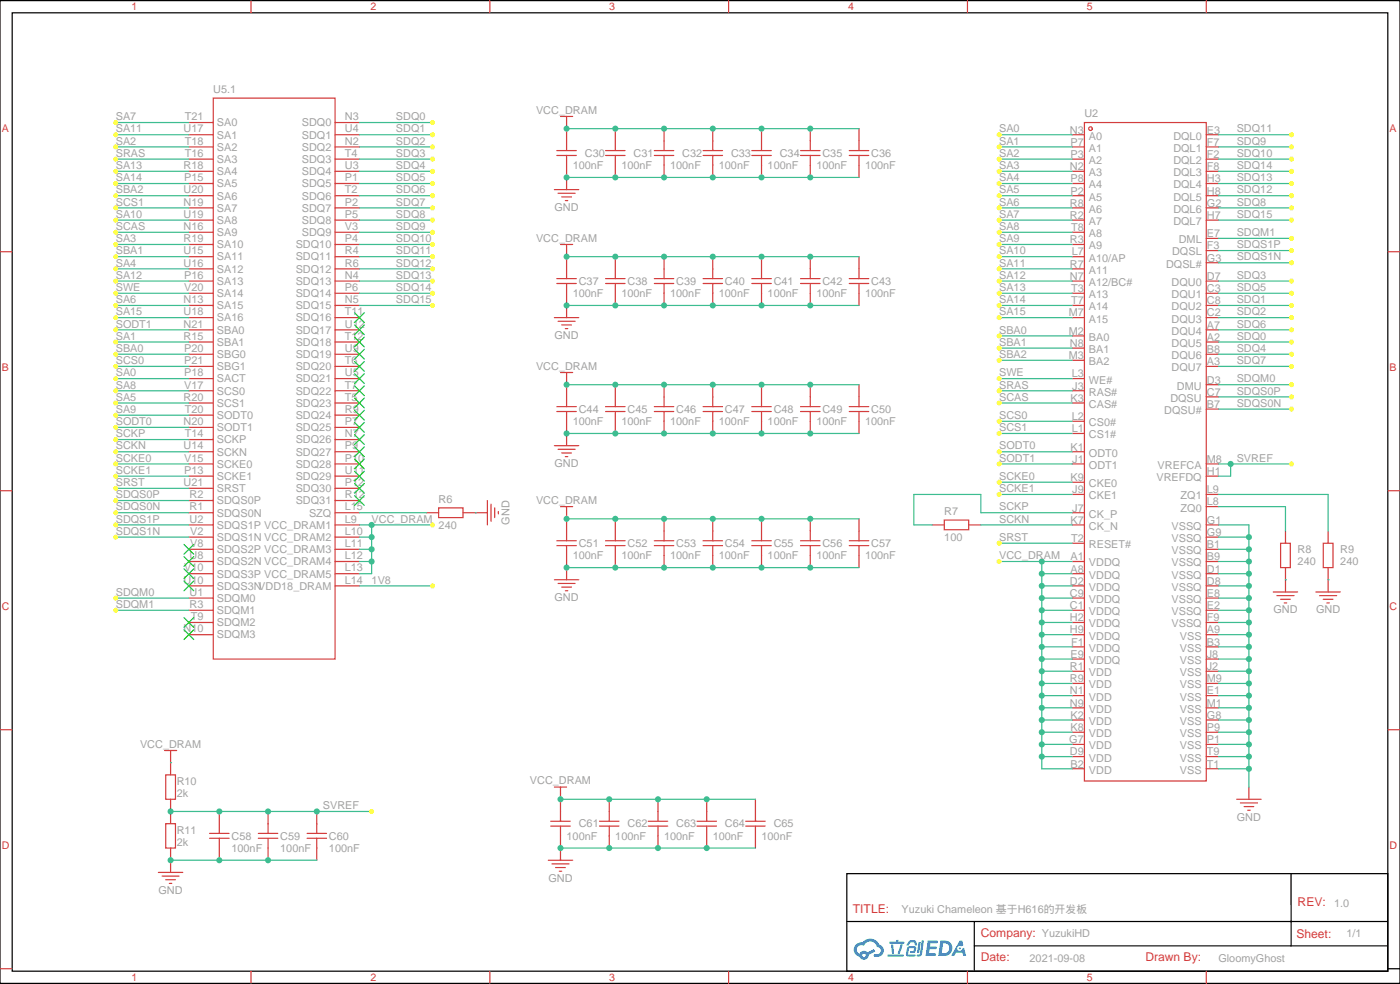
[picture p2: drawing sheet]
<svg xmlns="http://www.w3.org/2000/svg" width="405mm" height="285mm" viewBox="0 0 405 285" stroke-linecap="round" stroke-linejoin="round" font-family="sans-serif">
<path d="M0 .2h405.3v284.3h-405.3zM3.5 3.7h398.3v277.3h-398.3zM245.2 252.8h156.6v28.2h-156.6zM373.8 252.8v20.9M245.2 266.6h156.5M282.1 273.7h119.6M282.1 266.6v14.1M401.8 280.3h3.5" fill="none" stroke="#000" stroke-width=".35"/>
<g fill="none" stroke="#d43d3d" stroke-width=".35">
<path d="M72.7 .2v3.5M141.8 .2v3.5M211 .2v3.5M280.1 .2v3.5M349.2 .2v3.5M0 72.8h3.5M401.8 72.8h3.5M0 142h3.5M401.8 142h3.5M0 211.1h3.5M401.8 211.1h3.5M0 280.3h3.5"/>
<path d="M72.7 281v3.5M141.8 281v3.5M211 281v3.5M280.1 281v3.5M349.2 281v3.5"/>
</g>
<g fill="#178fff">
<path d="M268.6 272.1h2.5l.4 .2-.1 .5-2 .1-.1 .9h1.6l.4 .4-.5 .4h-1.7l-.1 1.2 1.8 .1 .2 .3-.2 .3-2.8 .1z"/>
<path d="M277.9 272.2h.7l.3 1.3-.6 .3a.74 .74 0 0 0-1.1 .3 .74 .74 0 0 0 .5 1 .74 .74 0 0 0 .9-.6l.5-.3 .6 2.3h-.8l-.3-.9h-1.8l-.5 .9h-.9z"/>
<path d="M266 272.5h.6l-.4 3a.31 .31 0 0 1-.4 .2 .31 .31 0 0 1-.3-.3z"/>
<path d="M266.9 272.1h.6l-.5 3.9a.89 .89 0 0 1-.7 .7 .89 .89 0 0 1-.9-.3l1-.4z"/>
<path d="M263.2 272.2l.6-.2 1.2 .1 .6 1.3-.7 .2-.3-1-1.1 .2a.95 .95 0 0 1-.9 .8l-.1-.2z"/>
<path d="M262.9 273.9l1.8-.2a1.04 1.04 0 0 1 .6 1.1 1.04 1.04 0 0 1-.9 .9h-.6a.29 .29 0 0 1-.3-.3 .29 .29 0 0 1 .3-.3h.7l.2-.8-1.5 .1-.3 1.7 1.9 .1a.29 .29 0 0 1 .3 .3 .29 .29 0 0 1-.3 .3l-2-.1-.4-.2 .2-2.1z"/>
<path d="M257 276.2h4.4a.3 .3 0 0 1 .3 .3 .3 .3 0 0 1-.3 .3h-4.3z"/>
<path d="M260.7 273.2h.7l-.5 1.7a1.02 1.02 0 0 1-.7 1.1l-.3-.2z"/>
<path d="M258 273.3h.6l.2 2.4-.2 .3-.3-.2z"/>
<path d="M257.5 272.5h1.9l.2-.6h.5v.6h1.5a.29 .29 0 0 1 .3 .3 .29 .29 0 0 1-.3 .2h-4z"/>
<path d="M272.3 272.1l-.7 4.5h1.5a2.27 2.27 0 0 0 2.6-2.3 2.27 2.27 0 0 0-2.7-2.2zM273.1 272.9a1.5 1.5 0 0 1 1.8 1.5 1.5 1.5 0 0 1-2 1.4h-.3z"/>
<path d="M247.8 273.3a2.09 2.09 0 0 0 1 3.5 1.37 1.37 0 0 0 1.6 .9 1.37 1.37 0 0 0 1.1-1.4l1.9-1-.4-.7-1.8 .9a1.4 1.4 0 0 0-2.3 .5 1.32 1.32 0 0 1-.7-1.9 1.32 1.32 0 0 1 1.9-.5 2.02 2.02 0 0 1 2.1-1.2 2.02 2.02 0 0 1 1.8 1.6 1.09 1.09 0 0 1 1 1.4 1.09 1.09 0 0 1-1.5 .7 .41 .41 0 0 0-.5 .3 .41 .41 0 0 0 .3 .5 1.89 1.89 0 0 0 2.5-1.2 1.89 1.89 0 0 0-1.2-2.4 2.98 2.98 0 0 0-5-.7l-1 .2zM249.6 276.4a.55 .55 0 0 1 1.1 0 .55 .55 0 0 1-1.1 0z"/>
<circle cx="277.9" cy="274.4" r=".28"/>
</g>
<g fill="none" stroke="#d43d3d" stroke-width=".35">
<path d="M54.7 39h7M54.7 35.5h7M61.7 28.4h35.3v162.3h-35.3zM97 39h7.1M97 35.5h7.1M162.3 33.7h3.5M164 33.7v9.9M178.2 37.2v6.4M192.3 37.2v6.4M206.4 37.2v6.4M220.5 37.2v6.4M234.6 37.2v6.4"/>
<path d="M248.7 37.2v6.4M310.4 39h3.6M314 35.5h35.2v190.5h-35.2zM349.2 39h3.6M54.7 56.6h7M54.7 53.1h7M54.7 49.6h7M54.7 46h7M54.7 42.5h7M97 56.6h7.1M97 53.1h7.1M97 49.6h7.1"/>
<path d="M97 46h7.1M97 42.5h7.1M160.5 54.9h7.1M161.2 45h5.7M161.2 43.6h5.7M161.6 55.9h4.9M162.6 57h2.9M163.7 58h.7M164 45v9.9M175.3 45h5.7M175.3 43.6h5.7M178.2 45v6.3"/>
<path d="M189.4 45h5.7M189.4 43.6h5.7M192.3 45v6.3M203.6 45h5.6M203.6 43.6h5.6M206.4 45v6.3M217.7 45h5.6M217.7 43.6h5.6M220.5 45v6.3M231.8 45h5.6M231.8 43.6h5.6M234.6 45v6.3"/>
<path d="M245.9 45h5.6M245.9 43.6h5.6M248.7 45v6.3M310.4 56.6h3.6M310.4 53.1h3.6M310.4 49.6h3.6M310.4 46h3.6M310.4 42.5h3.6M349.2 56.6h3.6M349.2 53.1h3.6M349.2 49.6h3.6M349.2 46h3.6"/>
<path d="M349.2 42.5h3.6M54.7 77.8h7M54.7 74.3h7M54.7 70.7h7M54.7 67.2h7M54.7 63.7h7M54.7 60.1h7M97 77.8h7.1M97 74.3h7.1M97 70.7h7.1M97 67.2h7.1M97 63.7h7.1"/>
<path d="M97 60.1h7.1M162.3 70.7h3.5M164 70.7v9.9M178.2 74.3v6.3M192.3 74.3v6.3M206.4 74.3v6.3M220.5 74.3v6.3M234.6 74.3v6.3M248.7 74.3v6.3M310.4 77.8h3.6M310.4 74.3h3.6M310.4 70.7h3.6"/>
<path d="M310.4 67.2h3.6M310.4 63.7h3.6M310.4 60.1h3.6M349.2 63.7h3.6M349.2 60.1h3.6M349.2 76h3.6M349.2 72.5h3.6M349.2 69h3.6M54.7 99h7M54.7 95.4h7M54.7 91.9h7M54.7 88.4h7"/>
<path d="M54.7 84.8h7M54.7 81.3h7M97 99h7.1M97 95.4h7.1M97 91.9h7.1M97 88.4h7.1M97 84.8h7.1M97 81.3h7.1M160.5 91.9h7.1M161.2 82h5.7M161.2 80.6h5.7M161.6 93h4.9"/>
<path d="M162.6 94h2.9M163.7 95.1h.7M164 82v9.9M175.3 82h5.7M175.3 80.6h5.7M178.2 82v6.4M189.4 82h5.7M189.4 80.6h5.7M192.3 82v6.4M203.6 82h5.6M203.6 80.6h5.6M206.4 82v6.4"/>
<path d="M217.7 82h5.6M217.7 80.6h5.6M220.5 82v6.4M231.8 82h5.6M231.8 80.6h5.6M234.6 82v6.4M245.9 82h5.6M245.9 80.6h5.6M248.7 82v6.4M310.4 91.9h3.6M310.4 88.4h3.6M310.4 84.8h3.6"/>
<path d="M310.4 81.3h3.6M310.4 97.2h3.6M349.2 99h3.6M349.2 95.4h3.6M349.2 91.9h3.6M349.2 88.4h3.6M349.2 84.8h3.6M349.2 81.3h3.6M54.7 116.6h7M54.7 113.1h7M54.7 109.5h7M54.7 106h7"/>
<path d="M54.7 102.5h7M97 116.6h7.1M97 113.1h7.1M97 109.5h7.1M97 106h7.1M97 102.5h7.1M161.2 119.1h5.7M161.2 117.7h5.7M162.3 107.8h3.5M164 107.8v9.9M164 119.1v9.8M175.3 119.1h5.7"/>
<path d="M175.3 117.7h5.7M178.2 111.3v6.4M178.2 119.1v6.3M189.4 119.1h5.7M189.4 117.7h5.7M192.3 111.3v6.4M192.3 119.1v6.3M203.6 119.1h5.6M203.6 117.7h5.6M206.4 111.3v6.4M206.4 119.1v6.3M217.7 119.1h5.6"/>
<path d="M217.7 117.7h5.6M220.5 111.3v6.4M220.5 119.1v6.3M231.8 119.1h5.6M231.8 117.7h5.6M234.6 111.3v6.4M234.6 119.1v6.3M245.9 119.1h5.6M245.9 117.7h5.6M248.7 111.3v6.4M248.7 119.1v6.3M310.4 116.6h3.6"/>
<path d="M310.4 113.1h3.6M310.4 109.5h3.6M310.4 100.7h3.6M310.4 104.2h3.6M349.2 106h3.6M349.2 102.5h3.6M349.2 111.3h3.6M349.2 114.8h3.6M349.2 118.4h3.6M54.7 137.8h7M54.7 134.2h7M54.7 130.7h7"/>
<path d="M54.7 127.2h7M54.7 123.6h7M54.7 120.1h7M97 137.8h7.1M97 134.2h7.1M97 130.7h7.1M97 127.2h7.1M97 123.6h7.1M97 120.1h7.1M160.5 128.9h7.1M161.6 130h4.9M162.6 131.1h2.9"/>
<path d="M163.7 132.1h.7M310.4 134.2h3.6M310.4 130.7h3.6M310.4 125.4h3.6M310.4 121.9h3.6M310.4 139.5h3.6M349.2 137.8h3.6M349.2 134.2h3.6M54.7 158.9h7M54.7 155.4h7M54.7 151.9h7M54.7 148.3h7"/>
<path d="M54.7 144.8h7M54.7 141.3h7M97 158.9h7.1M97 155.4h7.1M97 151.9h7.1M97 148.3h7.1M97 144.8h7.1M97 141.3h7.1M123.5 148.3h3.5M127 146.9h7.1v2.9h-7.1zM134.1 148.3h7M141.1 144.8v7.1"/>
<path d="M142.2 145.9v4.9M143.2 146.9v2.9M144.3 148v.7M161.2 157.9h5.7M161.2 156.5h5.7M162.3 146.6h3.5M164 146.6v9.9M164 157.9v9.8M175.3 157.9h5.7M175.3 156.5h5.7M178.2 150.1v6.4M178.2 157.9v6.3"/>
<path d="M189.4 157.9h5.7M189.4 156.5h5.7M192.3 150.1v6.4M192.3 157.9v6.3M203.6 157.9h5.6M203.6 156.5h5.6M206.4 150.1v6.4M206.4 157.9v6.3M217.7 157.9h5.6M217.7 156.5h5.6M220.5 150.1v6.4M220.5 157.9v6.3"/>
<path d="M231.8 157.9h5.6M231.8 156.5h5.6M234.6 150.1v6.4M234.6 157.9v6.3M245.9 157.9h5.6M245.9 156.5h5.6M248.7 150.1v6.4M248.7 157.9v6.3M269.9 151.9h3.5M273.4 150.5h7.1v2.8h-7.1zM280.5 151.9h3.5M310.4 151.9h3.6"/>
<path d="M310.4 148.3h3.6M310.4 143.1h3.6M310.4 157.2h3.6M349.2 158.9h3.6M349.2 155.4h3.6M349.2 151.9h3.6M349.2 146.6h3.6M349.2 143.1h3.6M370.8 157.2h2.8v7h-2.8zM372.2 153.6v3.6M383.1 157.2h2.8v7h-2.8zM384.5 153.6v3.6"/>
<path d="M54.7 169.5h7M54.7 166h7M54.7 162.5h7M54.7 176.6h7M54.7 173h7M97 169.5h7.1M97 166h7.1M97 162.5h7.1M160.5 167.7h7.1M161.6 168.8h4.9M162.6 169.9h2.9M163.7 170.9h.7"/>
<path d="M310.4 169.5h3.6M310.4 166h3.6M310.4 162.5h3.6M310.4 176.6h3.6M310.4 173h3.6M349.2 169.5h3.6M349.2 166h3.6M349.2 162.5h3.6M349.2 176.6h3.6M349.2 173h3.6M368.7 171.3h7M369.7 172.3h4.9"/>
<path d="M370.8 173.4h2.8M371.8 174.4h.7M372.2 164.2v7.1M381 171.3h7.1M382.1 172.3h4.9M383.1 173.4h2.8M384.2 174.4h.7M384.5 164.2v7.1M54.7 183.6h7M54.7 180.1h7M310.4 183.6h3.6M310.4 180.1h3.6"/>
<path d="M310.4 194.2h3.6M310.4 197.7h3.6M310.4 190.7h3.6M310.4 187.1h3.6M349.2 183.6h3.6M349.2 180.1h3.6M349.2 194.2h3.6M349.2 197.7h3.6M349.2 190.7h3.6M349.2 187.1h3.6M47.6 217.1h3.6M49.4 217.1v7.1"/>
<path d="M310.4 218.9h3.6M310.4 215.4h3.6M310.4 211.8h3.6M310.4 201.3h3.6M310.4 204.8h3.6M310.4 208.3h3.6M349.2 218.9h3.6M349.2 215.4h3.6M349.2 211.8h3.6M349.2 201.3h3.6M349.2 204.8h3.6M349.2 208.3h3.6"/>
<path d="M48 224.2h2.8v7h-2.8zM48 238.3h2.8v7.1h-2.8zM49.4 231.2v7.1M63.5 234.8v6.3M77.6 234.8v6.3M91.7 234.8v6.3M159.5 239h5.6M159.5 237.6h5.6M160.5 227.7h3.5M162.3 227.7v9.9M162.3 239v9.9M173.6 239h5.6"/>
<path d="M173.6 237.6h5.6M176.4 231.2v6.4M176.4 239v6.4M187.7 239h5.6M187.7 237.6h5.6M190.5 231.2v6.4M190.5 239v6.4M201.8 239h5.6M201.8 237.6h5.6M204.6 231.2v6.4M204.6 239v6.4M215.9 239h5.6"/>
<path d="M215.9 237.6h5.6M218.7 231.2v6.4M218.7 239v6.4M310.4 222.4h3.6M349.2 222.4h3.6M358.1 231.2h7M359.1 232.3h5M360.2 233.4h2.8M361.2 234.4h.7M361.6 227.7v3.5M45.9 252.4h7M46.9 253.5h5"/>
<path d="M48 254.5h2.8M49 255.6h.7M49.4 245.4v7M60.7 242.5h5.6M60.7 241.1h5.6M63.5 242.5v6.4M74.8 242.5h5.6M74.8 241.1h5.6M77.6 242.5v6.4M88.9 242.5h5.6M88.9 241.1h5.6M91.7 242.5v6.4"/>
<path d="M158.7 248.9h7.1M159.8 249.9h4.9M160.9 251h2.8M161.9 252.1h.7"/>
<circle cx="315.7" cy="37.2" r=".53"/>
</g>
<g fill="none" stroke="#3c3" stroke-width=".35">
<path d="M102.7 97.5l2.8 2.9M102.7 94l2.8 2.8M102.7 90.5l2.8 2.8M105.5 97.5l-2.8 2.9M105.5 94l-2.8 2.8M105.5 90.5l-2.8 2.8M102.7 118.7l2.8 2.8M102.7 115.2l2.8 2.8M102.7 111.7l2.8 2.8M102.7 108.1l2.8 2.8M102.7 104.6l2.8 2.8M102.7 101.1l2.8 2.8"/>
<path d="M105.5 118.7l-2.8 2.8M105.5 115.2l-2.8 2.8M105.5 111.7l-2.8 2.8M105.5 108.1l-2.8 2.8M105.5 104.6l-2.8 2.8M105.5 101.1l-2.8 2.8M102.7 139.9l2.8 2.8M102.7 136.3l2.8 2.9M102.7 132.8l2.8 2.8M102.7 129.3l2.8 2.8M102.7 125.8l2.8 2.8M102.7 122.2l2.8 2.9"/>
<path d="M105.5 139.9l-2.8 2.8M105.5 136.3l-2.8 2.9M105.5 132.8l-2.8 2.8M105.5 129.3l-2.8 2.8M105.5 125.8l-2.8 2.8M105.5 122.2l-2.8 2.9M53.3 157.5l2.8 2.8M56.1 157.5l-2.8 2.8M102.7 143.4l2.8 2.8M105.5 143.4l-2.8 2.8M53.3 178.7l2.8 2.8M53.3 168.1l2.8 2.8"/>
<path d="M53.3 164.6l2.8 2.8M53.3 161l2.8 2.9M56.1 178.7l-2.8 2.8M56.1 168.1l-2.8 2.8M56.1 161l-2.8 2.9M56.1 164.6l-2.8 2.8M53.3 182.2l2.8 2.8M56.1 182.2l-2.8 2.8"/>
</g>
<g fill="none" stroke="#3dbd91" stroke-width=".35">
<path d="M33.5 35.5h21.2M33.5 39h21.2M104.1 35.5h21.1M104.1 39h21.1M289.3 39h21.1M352.8 39h21.1M33.5 42.5h21.2M33.5 46h21.2M33.5 49.6h21.2M33.5 53.1h21.2M33.5 56.6h21.2M104.1 42.5h21.1"/>
<path d="M104.1 46h21.1M104.1 49.6h21.1M104.1 53.1h21.1M104.1 56.6h21.1M289.3 42.5h21.1M289.3 46h21.1M289.3 49.6h21.1M289.3 53.1h21.1M289.3 56.6h21.1M352.8 42.5h21.1M352.8 46h21.1M352.8 49.6h21.1"/>
<path d="M352.8 53.1h21.1M352.8 56.6h21.1M33.5 60.1h21.2M33.5 63.7h21.2M33.5 67.2h21.2M33.5 70.7h21.2M33.5 74.3h21.2M33.5 77.8h21.2M104.1 60.1h21.1M104.1 63.7h21.1M104.1 67.2h21.1M104.1 70.7h21.1"/>
<path d="M104.1 74.3h21.1M104.1 77.8h21.1M289.3 60.1h21.1M289.3 63.7h21.1M289.3 67.2h21.1M289.3 70.7h21.1M289.3 74.3h21.1M289.3 77.8h21.1M352.8 60.1h21.1M352.8 63.7h21.1M352.8 69h21.1M352.8 72.5h21.1"/>
<path d="M352.8 76h21.1M33.5 81.3h21.2M33.5 84.8h21.2M33.5 88.4h21.2M33.5 91.9h21.2M33.5 95.4h21.2M33.5 99h21.2M104.1 81.3h21.1M104.1 84.8h21.1M104.1 88.4h21.1M289.3 81.3h21.1M289.3 84.8h21.1"/>
<path d="M289.3 88.4h21.1M289.3 91.9h21.1M289.3 97.2h21.1M352.8 81.3h21.1M352.8 84.8h21.1M352.8 88.4h21.1M352.8 91.9h21.1M352.8 95.4h21.1M352.8 99h21.1M33.5 102.5h21.2M33.5 106h21.2M33.5 109.5h21.2"/>
<path d="M33.5 113.1h21.2M33.5 116.6h21.2M289.3 109.5h21.1M289.3 113.1h21.1M289.3 116.6h21.1M289.3 100.7h21.1M289.3 104.2h21.1M352.8 102.5h21.1M352.8 106h21.1M352.8 111.3h21.1M352.8 114.8h21.1M352.8 118.4h21.1"/>
<path d="M33.5 120.1h21.2M33.5 123.6h21.2M33.5 127.2h21.2M33.5 130.7h21.2M33.5 134.2h21.2M33.5 137.8h21.2M289.3 130.7h21.1M289.3 134.2h21.1M289.3 121.9h21.1M289.3 125.4h21.1M289.3 139.5h21.1M33.5 141.3h21.2"/>
<path d="M33.5 144.8h21.2M33.5 148.3h21.2M33.5 151.9h21.2M33.5 155.4h21.2M104.1 148.3h19.4M289.3 143.1h21.1M289.3 157.2h21.1M33.5 173h21.2M33.5 176.6h21.2M104.1 169.5h21.1"/>
</g>
<circle cx="137.6" cy="148.3" r=".18" fill="#3dbd91"/>
<path d="M104.1 155.4h3.5M104.1 151.9h21.1M104.1 158.9h3.5M107.6 151.9v14.1h-3.5M104.1 162.5h3.5" fill="none" stroke="#3dbd91" stroke-width=".35"/>
<g fill="#3dbd91">
<circle cx="372.2" cy="167.7" r=".18"/>
<circle cx="384.5" cy="167.7" r=".18"/>
</g>
<g fill="none" stroke="#3dbd91" stroke-width=".35">
<path d="M352.8 134.2h21.1M356.3 134.2v3.6h-3.5M284 151.9h26.4M310.4 148.3h-26.4v-5.2h-19.4v8.8h5.3M352.8 146.6h19.4v7M352.8 143.1h31.7v10.5M352.8 151.9h8.8v75.8M352.8 155.4h8.8M352.8 158.9h8.8M289.3 162.5h21.1M301.6 162.5v59.9h8.8M301.6 166h8.8"/>
<path d="M301.6 169.5h8.8M301.6 173h8.8M301.6 176.6h8.8M352.8 162.5h8.8M352.8 166h8.8M352.8 169.5h8.8M352.8 173h8.8M352.8 176.6h8.8M301.6 180.1h8.8M301.6 183.6h8.8M301.6 187.1h8.8M301.6 190.7h8.8"/>
<path d="M301.6 194.2h8.8M301.6 197.7h8.8M352.8 180.1h8.8M352.8 183.6h8.8M352.8 187.1h8.8M352.8 190.7h8.8M352.8 194.2h8.8M352.8 197.7h8.8M301.6 218.9h8.8M301.6 201.3h8.8M301.6 204.8h8.8M301.6 208.3h8.8"/>
<path d="M301.6 211.8h8.8M301.6 215.4h8.8M352.8 218.9h8.8M352.8 201.3h8.8M352.8 204.8h8.8M352.8 208.3h8.8M352.8 211.8h8.8M352.8 215.4h8.8M49.4 234.8h58.2M352.8 222.4h8.8M49.4 248.9h42.3"/>
</g>
<circle cx="49.4" cy="220.7" r=".18" fill="#3dbd91"/>
<path d="M164 37.2h84.7M164 51.3h84.7M164 74.3h84.7M164 88.4h84.7M164 111.3h84.7M164 125.4h84.7M164 150.1h84.7M164 164.2h84.7M162.3 231.2h56.4M162.3 245.4h56.4" fill="none" stroke="#3dbd91" stroke-width=".35"/>
<g fill="#3dbd91">
<circle cx="107.6" cy="151.9" r=".88"/>
<circle cx="107.6" cy="155.4" r=".88"/>
<circle cx="107.6" cy="158.9" r=".88"/>
<circle cx="107.6" cy="162.5" r=".88"/>
<circle cx="361.6" cy="222.4" r=".88"/>
<circle cx="361.6" cy="218.9" r=".88"/>
<circle cx="361.6" cy="215.4" r=".88"/>
<circle cx="361.6" cy="155.4" r=".88"/>
<circle cx="361.6" cy="158.9" r=".88"/>
<circle cx="361.6" cy="162.5" r=".88"/>
<circle cx="361.6" cy="166" r=".88"/>
<circle cx="361.6" cy="169.5" r=".88"/>
<circle cx="361.6" cy="173" r=".88"/>
<circle cx="361.6" cy="176.6" r=".88"/>
<circle cx="361.6" cy="180.1" r=".88"/>
<circle cx="361.6" cy="183.6" r=".88"/>
<circle cx="361.6" cy="187.1" r=".88"/>
<circle cx="361.6" cy="190.7" r=".88"/>
<circle cx="361.6" cy="194.2" r=".88"/>
<circle cx="361.6" cy="197.7" r=".88"/>
<circle cx="361.6" cy="201.3" r=".88"/>
<circle cx="361.6" cy="204.8" r=".88"/>
<circle cx="361.6" cy="208.3" r=".88"/>
<circle cx="361.6" cy="211.8" r=".88"/>
<circle cx="356.3" cy="134.2" r=".88"/>
<circle cx="301.6" cy="162.5" r=".88"/>
<circle cx="301.6" cy="218.9" r=".88"/>
<circle cx="301.6" cy="215.4" r=".88"/>
<circle cx="301.6" cy="211.8" r=".88"/>
<circle cx="301.6" cy="208.3" r=".88"/>
<circle cx="301.6" cy="204.8" r=".88"/>
<circle cx="301.6" cy="201.3" r=".88"/>
<circle cx="301.6" cy="197.7" r=".88"/>
<circle cx="301.6" cy="194.2" r=".88"/>
<circle cx="301.6" cy="190.7" r=".88"/>
<circle cx="301.6" cy="187.1" r=".88"/>
<circle cx="301.6" cy="183.6" r=".88"/>
<circle cx="301.6" cy="180.1" r=".88"/>
<circle cx="301.6" cy="176.6" r=".88"/>
<circle cx="301.6" cy="173" r=".88"/>
<circle cx="301.6" cy="169.5" r=".88"/>
<circle cx="301.6" cy="166" r=".88"/>
<circle cx="77.6" cy="248.9" r=".88"/>
<circle cx="63.5" cy="248.9" r=".88"/>
<circle cx="49.4" cy="248.9" r=".88"/>
<circle cx="63.5" cy="234.8" r=".88"/>
<circle cx="49.4" cy="234.8" r=".88"/>
<circle cx="77.6" cy="234.8" r=".88"/>
<circle cx="91.7" cy="234.8" r=".88"/>
<circle cx="204.6" cy="231.2" r=".88"/>
<circle cx="190.5" cy="231.2" r=".88"/>
<circle cx="176.4" cy="231.2" r=".88"/>
<circle cx="162.3" cy="231.2" r=".88"/>
<circle cx="162.3" cy="245.4" r=".88"/>
<circle cx="176.4" cy="245.4" r=".88"/>
<circle cx="190.5" cy="245.4" r=".88"/>
<circle cx="204.6" cy="245.4" r=".88"/>
<circle cx="164" cy="51.3" r=".88"/>
<circle cx="178.2" cy="51.3" r=".88"/>
<circle cx="192.3" cy="51.3" r=".88"/>
<circle cx="206.4" cy="51.3" r=".88"/>
<circle cx="220.5" cy="51.3" r=".88"/>
<circle cx="234.6" cy="51.3" r=".88"/>
<circle cx="206.4" cy="37.2" r=".88"/>
<circle cx="192.3" cy="37.2" r=".88"/>
<circle cx="178.2" cy="37.2" r=".88"/>
<circle cx="164" cy="37.2" r=".88"/>
<circle cx="220.5" cy="37.2" r=".88"/>
<circle cx="234.6" cy="37.2" r=".88"/>
<circle cx="206.4" cy="74.3" r=".88"/>
<circle cx="192.3" cy="74.3" r=".88"/>
<circle cx="178.2" cy="74.3" r=".88"/>
<circle cx="164" cy="74.3" r=".88"/>
<circle cx="220.5" cy="74.3" r=".88"/>
<circle cx="234.6" cy="74.3" r=".88"/>
<circle cx="164" cy="88.4" r=".88"/>
<circle cx="178.2" cy="88.4" r=".88"/>
<circle cx="192.3" cy="88.4" r=".88"/>
<circle cx="206.4" cy="88.4" r=".88"/>
<circle cx="220.5" cy="88.4" r=".88"/>
<circle cx="234.6" cy="88.4" r=".88"/>
<circle cx="206.4" cy="111.3" r=".88"/>
<circle cx="192.3" cy="111.3" r=".88"/>
<circle cx="178.2" cy="111.3" r=".88"/>
<circle cx="164" cy="111.3" r=".88"/>
<circle cx="220.5" cy="111.3" r=".88"/>
<circle cx="234.6" cy="111.3" r=".88"/>
<circle cx="164" cy="125.4" r=".88"/>
<circle cx="178.2" cy="125.4" r=".88"/>
<circle cx="192.3" cy="125.4" r=".88"/>
<circle cx="206.4" cy="125.4" r=".88"/>
<circle cx="220.5" cy="125.4" r=".88"/>
<circle cx="234.6" cy="125.4" r=".88"/>
<circle cx="234.6" cy="150.1" r=".88"/>
<circle cx="220.5" cy="150.1" r=".88"/>
<circle cx="206.4" cy="150.1" r=".88"/>
<circle cx="192.3" cy="150.1" r=".88"/>
<circle cx="178.2" cy="150.1" r=".88"/>
<circle cx="164" cy="150.1" r=".88"/>
<circle cx="234.6" cy="164.2" r=".88"/>
<circle cx="220.5" cy="164.2" r=".88"/>
<circle cx="164" cy="164.2" r=".88"/>
<circle cx="178.2" cy="164.2" r=".88"/>
<circle cx="192.3" cy="164.2" r=".88"/>
<circle cx="206.4" cy="164.2" r=".88"/>
</g>
<g fill="#ff0">
<circle cx="33.5" cy="35.5" r=".71"/>
<circle cx="33.5" cy="39" r=".71"/>
<circle cx="33.5" cy="42.5" r=".71"/>
<circle cx="33.5" cy="46" r=".71"/>
<circle cx="33.5" cy="49.6" r=".71"/>
<circle cx="33.5" cy="53.1" r=".71"/>
<circle cx="33.5" cy="56.6" r=".71"/>
<circle cx="33.5" cy="60.1" r=".71"/>
<circle cx="33.5" cy="63.7" r=".71"/>
<circle cx="33.5" cy="67.2" r=".71"/>
<circle cx="33.5" cy="70.7" r=".71"/>
<circle cx="33.5" cy="74.3" r=".71"/>
<circle cx="33.5" cy="77.8" r=".71"/>
<circle cx="33.5" cy="81.3" r=".71"/>
<circle cx="33.5" cy="84.8" r=".71"/>
<circle cx="33.5" cy="88.4" r=".71"/>
<circle cx="33.5" cy="91.9" r=".71"/>
<circle cx="33.5" cy="95.4" r=".71"/>
<circle cx="33.5" cy="99" r=".71"/>
<circle cx="33.5" cy="102.5" r=".71"/>
<circle cx="33.5" cy="106" r=".71"/>
<circle cx="33.5" cy="109.5" r=".71"/>
<circle cx="33.5" cy="113.1" r=".71"/>
<circle cx="33.5" cy="116.6" r=".71"/>
<circle cx="33.5" cy="120.1" r=".71"/>
<circle cx="33.5" cy="123.6" r=".71"/>
<circle cx="33.5" cy="127.2" r=".71"/>
<circle cx="33.5" cy="130.7" r=".71"/>
<circle cx="33.5" cy="134.2" r=".71"/>
<circle cx="33.5" cy="137.8" r=".71"/>
<circle cx="33.5" cy="141.3" r=".71"/>
<circle cx="33.5" cy="144.8" r=".71"/>
<circle cx="33.5" cy="148.3" r=".71"/>
<circle cx="33.5" cy="151.9" r=".71"/>
<circle cx="33.5" cy="155.4" r=".71"/>
<circle cx="33.5" cy="173" r=".71"/>
<circle cx="33.5" cy="176.6" r=".71"/>
<circle cx="125.2" cy="35.5" r=".71"/>
<circle cx="125.2" cy="39" r=".71"/>
<circle cx="125.2" cy="42.5" r=".71"/>
<circle cx="125.2" cy="46" r=".71"/>
<circle cx="125.2" cy="49.6" r=".71"/>
<circle cx="125.2" cy="53.1" r=".71"/>
<circle cx="125.2" cy="56.6" r=".71"/>
<circle cx="125.2" cy="60.1" r=".71"/>
<circle cx="125.2" cy="63.7" r=".71"/>
<circle cx="125.2" cy="67.2" r=".71"/>
<circle cx="125.2" cy="70.7" r=".71"/>
<circle cx="125.2" cy="74.3" r=".71"/>
<circle cx="125.2" cy="77.8" r=".71"/>
<circle cx="125.2" cy="81.3" r=".71"/>
<circle cx="125.2" cy="84.8" r=".71"/>
<circle cx="125.2" cy="88.4" r=".71"/>
<circle cx="125.2" cy="169.5" r=".71"/>
<circle cx="289.3" cy="39" r=".71"/>
<circle cx="289.3" cy="42.5" r=".71"/>
<circle cx="289.3" cy="46" r=".71"/>
<circle cx="289.3" cy="49.6" r=".71"/>
<circle cx="289.3" cy="53.1" r=".71"/>
<circle cx="289.3" cy="56.6" r=".71"/>
<circle cx="289.3" cy="60.1" r=".71"/>
<circle cx="289.3" cy="63.7" r=".71"/>
<circle cx="289.3" cy="67.2" r=".71"/>
<circle cx="289.3" cy="70.7" r=".71"/>
<circle cx="289.3" cy="74.3" r=".71"/>
<circle cx="289.3" cy="77.8" r=".71"/>
<circle cx="289.3" cy="81.3" r=".71"/>
<circle cx="289.3" cy="84.8" r=".71"/>
<circle cx="289.3" cy="88.4" r=".71"/>
<circle cx="289.3" cy="91.9" r=".71"/>
<circle cx="289.3" cy="97.2" r=".71"/>
<circle cx="289.3" cy="100.7" r=".71"/>
<circle cx="289.3" cy="104.2" r=".71"/>
<circle cx="289.3" cy="109.5" r=".71"/>
<circle cx="289.3" cy="113.1" r=".71"/>
<circle cx="289.3" cy="116.6" r=".71"/>
<circle cx="289.3" cy="121.9" r=".71"/>
<circle cx="289.3" cy="125.4" r=".71"/>
<circle cx="289.3" cy="130.7" r=".71"/>
<circle cx="289.3" cy="134.2" r=".71"/>
<circle cx="289.3" cy="139.5" r=".71"/>
<circle cx="289.3" cy="143.1" r=".71"/>
<circle cx="289.3" cy="157.2" r=".71"/>
<circle cx="373.9" cy="39" r=".71"/>
<circle cx="373.9" cy="42.5" r=".71"/>
<circle cx="373.9" cy="46" r=".71"/>
<circle cx="373.9" cy="49.6" r=".71"/>
<circle cx="373.9" cy="53.1" r=".71"/>
<circle cx="373.9" cy="56.6" r=".71"/>
<circle cx="373.9" cy="60.1" r=".71"/>
<circle cx="373.9" cy="63.7" r=".71"/>
<circle cx="373.9" cy="81.3" r=".71"/>
<circle cx="373.9" cy="84.8" r=".71"/>
<circle cx="373.9" cy="88.4" r=".71"/>
<circle cx="373.9" cy="91.9" r=".71"/>
<circle cx="373.9" cy="95.4" r=".71"/>
<circle cx="373.9" cy="99" r=".71"/>
<circle cx="373.9" cy="102.5" r=".71"/>
<circle cx="373.9" cy="106" r=".71"/>
<circle cx="373.9" cy="69" r=".71"/>
<circle cx="373.9" cy="72.5" r=".71"/>
<circle cx="373.9" cy="76" r=".71"/>
<circle cx="373.9" cy="111.3" r=".71"/>
<circle cx="373.9" cy="114.8" r=".71"/>
<circle cx="373.9" cy="118.4" r=".71"/>
<circle cx="125.2" cy="151.9" r=".71"/>
<circle cx="373.9" cy="134.2" r=".71"/>
<circle cx="289.3" cy="162.5" r=".71"/>
<circle cx="107.6" cy="234.8" r=".71"/>
</g>
<g font-size="3.5" fill="#d43d3d">
<text x="375.7" y="262.3">REV:</text>
<text x="246.9" y="264">TITLE:</text>
<text x="284" y="271.1">Company: YuzukiHD</text>
<text x="375.4" y="271.4">Sheet:</text>
<text x="284" y="278.1">Date:</text>
<text x="331.6" y="278.1">Drawn By:</text>
</g>
<g font-size="3.1" fill="#d43d3d">
<text x="38.1" y="3">1</text>
<text x="107.2" y="3">2</text>
<text x="176.4" y="3">3</text>
<text x="245.5" y="3">4</text>
<text x="314.7" y="3">5</text>
<text x=".5" y="38.1">A</text>
<text x="402.3" y="38.1">A</text>
<text x=".5" y="107.3">B</text>
<text x="402.3" y="107.3">B</text>
<text x=".5" y="176.4">C</text>
<text x="402.3" y="176.4">C</text>
<text x=".5" y="245.5">D</text>
<text x="402.3" y="245.5">D</text>
<text x="38.1" y="283.8">1</text>
<text x="107.2" y="283.8">2</text>
<text x="176.4" y="283.8">3</text>
<text x="245.5" y="283.8">4</text>
<text x="314.7" y="283.8">5</text>
</g>
<g font-size="3.1" fill="#a2a2a2">
<text x="61.7" y="26.8">U5.1</text>
<text x="33.5" y="34.8">SA7</text>
<text x="53.5" y="34.8">T21</text>
<text x="99.8" y="34.8">N3</text>
<text x="114.7" y="34.8">SDQ0</text>
<text x="155.2" y="32.8">VCC_DRAM</text>
<text x="314" y="33.9">U2</text>
<text x="33.5" y="38.3">SA11</text>
<text x="33.5" y="41.9">SA2</text>
<text x="53.1" y="38.3">U17</text>
<text x="53.5" y="41.9">T18</text>
<text x="62.8" y="40.1">SA1</text>
<text x="62.8" y="36.6">SA0</text>
<text x="87.4" y="40.1">SDQ1</text>
<text x="87.4" y="36.6">SDQ0</text>
<text x="99.8" y="41.9">N2</text>
<text x="99.8" y="38.3">U4</text>
<text x="114.7" y="38.3">SDQ1</text>
<text x="114.7" y="41.9">SDQ2</text>
<text x="289.3" y="38.3">SA0</text>
<text x="289.3" y="41.9">SA1</text>
<text x="309.8" y="38.6">N3</text>
<text x="315.3" y="40.4">A0</text>
<text x="339.7" y="40.4">DQL0</text>
<text x="349.4" y="38.6">E3</text>
<text x="358.1" y="38.3">SDQ11</text>
<text x="358.1" y="41.9">SDQ9</text>
<text x="33.5" y="45.4">SRAS</text>
<text x="53.5" y="45.4">T16</text>
<text x="62.8" y="47.1">SA3</text>
<text x="62.8" y="43.6">SA2</text>
<text x="87.4" y="47.1">SDQ3</text>
<text x="87.4" y="43.6">SDQ2</text>
<text x="99.8" y="45.4">T4</text>
<text x="114.7" y="45.4">SDQ3</text>
<text x="169.3" y="45.4">C30</text>
<text x="183.4" y="45.4">C31</text>
<text x="197.6" y="45.4">C32</text>
<text x="211.7" y="45.4">C33</text>
<text x="225.8" y="45.4">C34</text>
<text x="238.1" y="45.4">C35</text>
<text x="252.2" y="45.4">C36</text>
<text x="289.3" y="45.4">SA2</text>
<text x="309.9" y="45.7">P3</text>
<text x="309.9" y="42.2">P7</text>
<text x="315.3" y="47.5">A2</text>
<text x="315.3" y="43.9">A1</text>
<text x="339.7" y="47.5">DQL2</text>
<text x="339.7" y="43.9">DQL1</text>
<text x="349.4" y="45.7">F2</text>
<text x="349.4" y="42.2">F7</text>
<text x="358.1" y="45.4">SDQ10</text>
<text x="33.5" y="48.9">SA13</text>
<text x="33.5" y="52.4">SA14</text>
<text x="53.1" y="48.9">R18</text>
<text x="53.3" y="52.4">P15</text>
<text x="62.8" y="50.7">SA4</text>
<text x="87.4" y="50.7">SDQ4</text>
<text x="99.8" y="52.4">P1</text>
<text x="99.8" y="48.9">U3</text>
<text x="114.7" y="48.9">SDQ4</text>
<text x="114.7" y="52.4">SDQ5</text>
<text x="165.8" y="48.9">100nF</text>
<text x="179.9" y="48.9">100nF</text>
<text x="194" y="48.9">100nF</text>
<text x="208.1" y="48.9">100nF</text>
<text x="222.2" y="48.9">100nF</text>
<text x="236.4" y="48.9">100nF</text>
<text x="250.5" y="48.9">100nF</text>
<text x="289.3" y="48.9">SA3</text>
<text x="289.3" y="52.4">SA4</text>
<text x="309.8" y="49.2">N2</text>
<text x="309.9" y="52.8">P8</text>
<text x="315.3" y="51">A3</text>
<text x="339.7" y="51">DQL3</text>
<text x="349.4" y="52.8">H3</text>
<text x="349.4" y="49.2">F8</text>
<text x="358.1" y="48.9">SDQ14</text>
<text x="358.1" y="52.4">SDQ13</text>
<text x="33.5" y="56">SBA2</text>
<text x="33.5" y="59.5">SCS1</text>
<text x="53.1" y="59.5">N19</text>
<text x="53.1" y="56">U20</text>
<text x="62.8" y="57.7">SA6</text>
<text x="62.8" y="54.2">SA5</text>
<text x="87.4" y="57.7">SDQ6</text>
<text x="87.4" y="54.2">SDQ5</text>
<text x="99.8" y="59.5">P2</text>
<text x="99.8" y="56">T2</text>
<text x="114.7" y="56">SDQ6</text>
<text x="114.7" y="59.5">SDQ7</text>
<text x="289.3" y="56">SA5</text>
<text x="289.3" y="59.5">SA6</text>
<text x="309.8" y="59.8">R8</text>
<text x="309.9" y="56.3">P2</text>
<text x="315.3" y="58">A5</text>
<text x="315.3" y="54.5">A4</text>
<text x="339.7" y="54.5">DQL4</text>
<text x="339.7" y="58">DQL5</text>
<text x="349.4" y="56.3">H8</text>
<text x="349.4" y="59.8">G2</text>
<text x="358.1" y="56">SDQ12</text>
<text x="358.1" y="59.5">SDQ8</text>
<text x="33.5" y="63">SA10</text>
<text x="53.1" y="63">U19</text>
<text x="62.8" y="64.8">SA8</text>
<text x="62.8" y="61.3">SA7</text>
<text x="87.4" y="64.8">SDQ8</text>
<text x="87.4" y="61.3">SDQ7</text>
<text x="99.8" y="63">P5</text>
<text x="114.7" y="63">SDQ8</text>
<text x="160.5" y="61.1">GND</text>
<text x="289.3" y="63">SA7</text>
<text x="309.8" y="63.3">R2</text>
<text x="315.3" y="65.1">A7</text>
<text x="315.3" y="61.6">A6</text>
<text x="339.7" y="65.1">DQL7</text>
<text x="339.7" y="61.6">DQL6</text>
<text x="349.4" y="63.3">H7</text>
<text x="358.1" y="63">SDQ15</text>
<text x="33.5" y="66.5">SCAS</text>
<text x="33.5" y="70.1">SA3</text>
<text x="53.1" y="70.1">R19</text>
<text x="53.1" y="66.5">N16</text>
<text x="62.8" y="71.8">SA10</text>
<text x="62.8" y="68.3">SA9</text>
<text x="85.6" y="71.8">SDQ10</text>
<text x="87.4" y="68.3">SDQ9</text>
<text x="99.8" y="70.1">P4</text>
<text x="99.8" y="66.5">V3</text>
<text x="114.7" y="66.5">SDQ9</text>
<text x="114.7" y="70.1">SDQ10</text>
<text x="155.2" y="69.9">VCC_DRAM</text>
<text x="289.3" y="66.5">SA8</text>
<text x="289.3" y="70.1">SA9</text>
<text x="309.8" y="70.4">R3</text>
<text x="310.1" y="66.9">T8</text>
<text x="315.3" y="68.6">A8</text>
<text x="341.3" y="70.4">DML</text>
<text x="349.4" y="68.6">E7</text>
<text x="358.1" y="68.3">SDQM1</text>
<text x="358.1" y="71.8">SDQS1P</text>
<text x="33.5" y="73.6">SBA1</text>
<text x="33.5" y="77.1">SA4</text>
<text x="53.1" y="77.1">U16</text>
<text x="53.1" y="73.6">U15</text>
<text x="62.8" y="75.4">SA11</text>
<text x="85.6" y="75.4">SDQ11</text>
<text x="99.8" y="77.1">R6</text>
<text x="99.8" y="73.6">R4</text>
<text x="114.7" y="73.6">SDQ11</text>
<text x="114.7" y="77.1">SDQ12</text>
<text x="289.3" y="73.6">SA10</text>
<text x="289.3" y="77.1">SA11</text>
<text x="309.8" y="77.4">R7</text>
<text x="310.3" y="73.9">L7</text>
<text x="315.3" y="72.2">A9</text>
<text x="315.3" y="75.7">A10/AP</text>
<text x="337.6" y="77.4">DQSL#</text>
<text x="339.4" y="73.9">DQSL</text>
<text x="349.4" y="75.7">G3</text>
<text x="349.4" y="72.2">F3</text>
<text x="358.1" y="75.4">SDQS1N</text>
<text x="33.5" y="80.7">SA12</text>
<text x="53.3" y="80.7">P16</text>
<text x="62.8" y="82.4">SA13</text>
<text x="62.8" y="78.9">SA12</text>
<text x="85.6" y="82.4">SDQ13</text>
<text x="85.6" y="78.9">SDQ12</text>
<text x="99.8" y="80.7">N4</text>
<text x="114.7" y="80.7">SDQ13</text>
<text x="167.6" y="82.4">C37</text>
<text x="181.7" y="82.4">C38</text>
<text x="195.8" y="82.4">C39</text>
<text x="209.9" y="82.4">C40</text>
<text x="224" y="82.4">C41</text>
<text x="238.1" y="82.4">C42</text>
<text x="252.2" y="82.4">C43</text>
<text x="289.3" y="80.7">SA12</text>
<text x="309.8" y="81">N7</text>
<text x="315.3" y="79.2">A11</text>
<text x="315.3" y="82.7">A12/BC#</text>
<text x="339.2" y="82.7">DQU0</text>
<text x="349.4" y="81">D7</text>
<text x="358.1" y="80.7">SDQ3</text>
<text x="33.5" y="84.2">SWE</text>
<text x="33.5" y="87.7">SA6</text>
<text x="53.1" y="87.7">N13</text>
<text x="53.3" y="84.2">V20</text>
<text x="62.8" y="89.5">SA15</text>
<text x="62.8" y="85.9">SA14</text>
<text x="85.6" y="89.5">SDQ15</text>
<text x="85.6" y="85.9">SDQ14</text>
<text x="99.8" y="87.7">N5</text>
<text x="99.8" y="84.2">P6</text>
<text x="114.7" y="84.2">SDQ14</text>
<text x="114.7" y="87.7">SDQ15</text>
<text x="165.8" y="85.9">100nF</text>
<text x="179.9" y="85.9">100nF</text>
<text x="194" y="85.9">100nF</text>
<text x="208.1" y="85.9">100nF</text>
<text x="222.2" y="85.9">100nF</text>
<text x="236.4" y="85.9">100nF</text>
<text x="250.5" y="85.9">100nF</text>
<text x="289.3" y="84.2">SA13</text>
<text x="289.3" y="87.7">SA14</text>
<text x="310.1" y="84.5">T3</text>
<text x="310.1" y="88">T7</text>
<text x="315.3" y="86.3">A13</text>
<text x="315.3" y="89.8">A14</text>
<text x="339.2" y="89.8">DQU2</text>
<text x="339.2" y="86.3">DQU1</text>
<text x="349.4" y="88">C8</text>
<text x="349.4" y="84.5">C3</text>
<text x="358.1" y="84.2">SDQ5</text>
<text x="358.1" y="87.7">SDQ1</text>
<text x="33.5" y="91.2">SA15</text>
<text x="33.5" y="94.8">SODT1</text>
<text x="53.1" y="94.8">N21</text>
<text x="53.1" y="91.2">U18</text>
<text x="62.8" y="93">SA16</text>
<text x="85.6" y="93">SDQ16</text>
<text x="99.8" y="94.8">U12</text>
<text x="99.8" y="91.2">T11</text>
<text x="289.3" y="91.2">SA15</text>
<text x="309.4" y="91.6">M7</text>
<text x="315.3" y="93.3">A15</text>
<text x="339.2" y="93.3">DQU3</text>
<text x="349.4" y="91.6">C2</text>
<text x="349.4" y="95.1">A7</text>
<text x="358.1" y="91.2">SDQ2</text>
<text x="358.1" y="94.8">SDQ6</text>
<text x="33.5" y="98.3">SA1</text>
<text x="33.5" y="101.8">SBA0</text>
<text x="53.1" y="98.3">R15</text>
<text x="53.3" y="101.8">P20</text>
<text x="62.8" y="100.1">SBA1</text>
<text x="62.8" y="96.5">SBA0</text>
<text x="85.6" y="100.1">SDQ18</text>
<text x="85.6" y="96.5">SDQ17</text>
<text x="99.8" y="101.8">U9</text>
<text x="99.8" y="98.3">T12</text>
<text x="160.5" y="98.1">GND</text>
<text x="289.3" y="96.5">SBA0</text>
<text x="289.3" y="100.1">SBA1</text>
<text x="309.4" y="96.9">M2</text>
<text x="309.8" y="100.4">N8</text>
<text x="315.3" y="98.6">BA0</text>
<text x="339.2" y="96.9">DQU4</text>
<text x="339.2" y="100.4">DQU5</text>
<text x="349.4" y="98.6">A2</text>
<text x="358.1" y="98.3">SDQ0</text>
<text x="358.1" y="101.8">SDQ4</text>
<text x="33.5" y="105.4">SCS0</text>
<text x="53.3" y="105.4">P21</text>
<text x="62.8" y="107.1">SBG1</text>
<text x="62.8" y="103.6">SBG0</text>
<text x="85.6" y="107.1">SDQ20</text>
<text x="85.6" y="103.6">SDQ19</text>
<text x="99.8" y="105.4">T6</text>
<text x="155.2" y="106.9">VCC_DRAM</text>
<text x="289.3" y="103.6">SBA2</text>
<text x="309.4" y="103.9">M3</text>
<text x="315.3" y="102.1">BA1</text>
<text x="315.3" y="105.7">BA2</text>
<text x="339.2" y="103.9">DQU6</text>
<text x="339.2" y="107.4">DQU7</text>
<text x="349.4" y="102.1">B8</text>
<text x="349.4" y="105.7">A3</text>
<text x="358.1" y="105.4">SDQ7</text>
<text x="33.5" y="108.9">SA0</text>
<text x="33.5" y="112.4">SA8</text>
<text x="53.3" y="112.4">V17</text>
<text x="53.3" y="108.9">P18</text>
<text x="62.8" y="110.6">SACT</text>
<text x="85.6" y="110.6">SDQ21</text>
<text x="99.8" y="112.4">T7</text>
<text x="99.8" y="108.9">U5</text>
<text x="289.3" y="108.9">SWE</text>
<text x="289.3" y="112.4">SRAS</text>
<text x="310.3" y="109.2">L3</text>
<text x="310.5" y="112.7">J3</text>
<text x="315.3" y="111">WE#</text>
<text x="340.8" y="112.7">DMU</text>
<text x="349.4" y="111">D3</text>
<text x="358.1" y="110.6">SDQM0</text>
<text x="33.5" y="115.9">SA5</text>
<text x="33.5" y="119.5">SA9</text>
<text x="53.1" y="115.9">R20</text>
<text x="53.5" y="119.5">T20</text>
<text x="62.8" y="117.7">SCS1</text>
<text x="62.8" y="114.2">SCS0</text>
<text x="85.6" y="117.7">SDQ23</text>
<text x="85.6" y="114.2">SDQ22</text>
<text x="99.8" y="119.5">R9</text>
<text x="99.8" y="115.9">T5</text>
<text x="167.6" y="119.5">C44</text>
<text x="181.7" y="119.5">C45</text>
<text x="195.8" y="119.5">C46</text>
<text x="209.9" y="119.5">C47</text>
<text x="224" y="119.5">C48</text>
<text x="238.1" y="119.5">C49</text>
<text x="252.2" y="119.5">C50</text>
<text x="289.3" y="115.9">SCAS</text>
<text x="309.9" y="116.3">K3</text>
<text x="315.3" y="118">CAS#</text>
<text x="315.3" y="114.5">RAS#</text>
<text x="337.1" y="119.8">DQSU#</text>
<text x="338.8" y="116.3">DQSU</text>
<text x="349.4" y="114.5">C7</text>
<text x="349.4" y="118">B7</text>
<text x="358.1" y="114.2">SDQS0P</text>
<text x="358.1" y="117.7">SDQS0N</text>
<text x="33.5" y="123">SODT0</text>
<text x="53.1" y="123">N20</text>
<text x="62.8" y="124.8">SODT1</text>
<text x="62.8" y="121.2">SODT0</text>
<text x="85.6" y="124.8">SDQ25</text>
<text x="85.6" y="121.2">SDQ24</text>
<text x="99.8" y="123">P7</text>
<text x="165.8" y="123">100nF</text>
<text x="179.9" y="123">100nF</text>
<text x="194" y="123">100nF</text>
<text x="208.1" y="123">100nF</text>
<text x="222.2" y="123">100nF</text>
<text x="236.4" y="123">100nF</text>
<text x="250.5" y="123">100nF</text>
<text x="289.3" y="121.2">SCS0</text>
<text x="289.3" y="124.8">SCS1</text>
<text x="310.3" y="125.1">L1</text>
<text x="310.3" y="121.5">L2</text>
<text x="315.3" y="123.3">CS0#</text>
<text x="33.5" y="126.5">SCKP</text>
<text x="33.5" y="130">SCKN</text>
<text x="53.1" y="130">U14</text>
<text x="53.5" y="126.5">T14</text>
<text x="62.8" y="131.8">SCKN</text>
<text x="62.8" y="128.3">SCKP</text>
<text x="85.6" y="131.8">SDQ27</text>
<text x="85.6" y="128.3">SDQ26</text>
<text x="99.8" y="130">P9</text>
<text x="99.8" y="126.5">N7</text>
<text x="289.3" y="130">SODT0</text>
<text x="309.9" y="130.4">K1</text>
<text x="315.3" y="126.8">CS1#</text>
<text x="33.5" y="133.6">SCKE0</text>
<text x="33.5" y="137.1">SCKE1</text>
<text x="53.3" y="137.1">P13</text>
<text x="53.3" y="133.6">V15</text>
<text x="62.8" y="135.3">SCKE0</text>
<text x="85.6" y="135.3">SDQ28</text>
<text x="99.8" y="137.1">U11</text>
<text x="99.8" y="133.6">P10</text>
<text x="160.5" y="135.1">GND</text>
<text x="289.3" y="133.6">SODT1</text>
<text x="310.5" y="133.9">J1</text>
<text x="315.3" y="132.1">ODT0</text>
<text x="315.3" y="135.7">ODT1</text>
<text x="335.2" y="135.7">VREFCA</text>
<text x="349.4" y="133.9">M8</text>
<text x="349.4" y="137.4">H1</text>
<text x="358.1" y="133.6">SVREF</text>
<text x="33.5" y="140.6">SRST</text>
<text x="53.1" y="140.6">U21</text>
<text x="62.8" y="142.4">SRST</text>
<text x="62.8" y="138.9">SCKE1</text>
<text x="85.6" y="142.4">SDQ30</text>
<text x="85.6" y="138.9">SDQ29</text>
<text x="99.8" y="140.6">P12</text>
<text x="289.3" y="138.9">SCKE0</text>
<text x="289.3" y="142.4">SCKE1</text>
<text x="309.9" y="139.2">K9</text>
<text x="310.5" y="142.7">J9</text>
<text x="315.3" y="140.9">CKE0</text>
<text x="334.8" y="139.2">VREFDQ</text>
<text x="349.4" y="142.7">L9</text>
<text x="33.5" y="144.2">SDQS0P</text>
<text x="33.5" y="147.7">SDQS0N</text>
<text x="54.9" y="147.7">R1</text>
<text x="54.9" y="144.2">R2</text>
<text x="62.8" y="149.4">SDQS0N</text>
<text x="62.8" y="145.9">SDQS0P</text>
<text x="85.6" y="145.9">SDQ31</text>
<text x="89.5" y="149.4">SZQ</text>
<text x="99.8" y="147.7">L15</text>
<text x="99.8" y="144.2">R12</text>
<text x="127" y="145.6">R6</text>
<text x="155.2" y="145.7">VCC_DRAM</text>
<text x="273.4" y="149.1">R7</text>
<text x="289.3" y="147.7">SCKP</text>
<text x="310.5" y="148">J7</text>
<text x="315.3" y="149.8">CK_P</text>
<text x="315.3" y="144.5">CKE1</text>
<text x="341.8" y="148">ZQ0</text>
<text x="341.8" y="144.5">ZQ1</text>
<text x="349.4" y="146.2">L8</text>
<text x="33.5" y="151.2">SDQS1P</text>
<text x="33.5" y="154.7">SDQS1N</text>
<text x="54.9" y="151.2">U2</text>
<text x="55.1" y="154.7">V2</text>
<text x="62.8" y="153">SDQS1P VCC_DRAM1</text>
<text x="99.8" y="154.7">L10</text>
<text x="99.8" y="151.2">L9</text>
<text x="107.6" y="151.2">VCC_DRAM</text>
<text x="127" y="153">240</text>
<text x="147.5" y="151.8" transform="rotate(-90 147.5 151.8)">GND</text>
<text x="289.3" y="151.2">SCKN</text>
<text x="309.9" y="151.5">K7</text>
<text x="315.3" y="153.3">CK_N</text>
<text x="339.2" y="153.3">VSSQ</text>
<text x="349.4" y="151.5">G1</text>
<text x="349.4" y="155.1">G9</text>
<text x="54.9" y="161.8">U8</text>
<text x="55.1" y="158.3">V8</text>
<text x="62.8" y="160">SDQS2P VCC_DRAM3</text>
<text x="62.8" y="156.5">SDQS1N VCC_DRAM2</text>
<text x="99.8" y="161.8">L12</text>
<text x="99.8" y="158.3">L11</text>
<text x="165.8" y="161.8">100nF</text>
<text x="167.6" y="158.3">C51</text>
<text x="179.9" y="161.8">100nF</text>
<text x="181.7" y="158.3">C52</text>
<text x="194" y="161.8">100nF</text>
<text x="195.8" y="158.3">C53</text>
<text x="208.1" y="161.8">100nF</text>
<text x="209.9" y="158.3">C54</text>
<text x="222.2" y="161.8">100nF</text>
<text x="224" y="158.3">C55</text>
<text x="236.4" y="161.8">100nF</text>
<text x="238.1" y="158.3">C56</text>
<text x="250.5" y="161.8">100nF</text>
<text x="252.2" y="158.3">C57</text>
<text x="273.4" y="156.5">100</text>
<text x="289.3" y="156.5">SRST</text>
<text x="289.3" y="161.8">VCC_DRAM</text>
<text x="310.1" y="156.8">T2</text>
<text x="315.3" y="158.6">RESET#</text>
<text x="339.2" y="156.8">VSSQ</text>
<text x="339.2" y="160.4">VSSQ</text>
<text x="349.4" y="158.6">B1</text>
<text x="375.7" y="160">R8</text>
<text x="388.1" y="160">R9</text>
<text x="53.3" y="165.3">V10</text>
<text x="62.8" y="167.1">SDQS3P VCC_DRAM5</text>
<text x="62.8" y="163.6">SDQS2N VCC_DRAM4</text>
<text x="99.8" y="165.3">L13</text>
<text x="309.9" y="162.1">A1</text>
<text x="309.9" y="165.6">A8</text>
<text x="315.3" y="163.9">VDDQ</text>
<text x="315.3" y="167.4">VDDQ</text>
<text x="339.2" y="167.4">VSSQ</text>
<text x="339.2" y="163.9">VSSQ</text>
<text x="349.4" y="165.6">D1</text>
<text x="349.4" y="162.1">B9</text>
<text x="375.7" y="163.5">240</text>
<text x="388.1" y="163.5">240</text>
<text x="33.5" y="172.4">SDQM0</text>
<text x="53.1" y="168.9">U10</text>
<text x="54.9" y="172.4">U1</text>
<text x="62.8" y="170.6">SDQS3NVDD18_DRAM</text>
<text x="99.8" y="168.9">L14</text>
<text x="107.6" y="168.9">1V8</text>
<text x="160.5" y="174">GND</text>
<text x="309.8" y="169.2">D2</text>
<text x="309.8" y="172.7">C9</text>
<text x="315.3" y="170.9">VDDQ</text>
<text x="339.2" y="170.9">VSSQ</text>
<text x="349.4" y="172.7">E8</text>
<text x="349.4" y="169.2">D8</text>
<text x="33.5" y="175.9">SDQM1</text>
<text x="54.9" y="175.9">R3</text>
<text x="55.2" y="179.4">T9</text>
<text x="62.8" y="177.7">SDQM1</text>
<text x="62.8" y="174.1">SDQM0</text>
<text x="309.8" y="179.8">H2</text>
<text x="309.8" y="176.2">C1</text>
<text x="315.3" y="174.5">VDDQ</text>
<text x="315.3" y="178">VDDQ</text>
<text x="339.2" y="178">VSSQ</text>
<text x="339.2" y="174.5">VSSQ</text>
<text x="349.4" y="179.8">F9</text>
<text x="349.4" y="176.2">E2</text>
<text x="368.7" y="177.5">GND</text>
<text x="381" y="177.5">GND</text>
<text x="53.1" y="183">N10</text>
<text x="62.8" y="184.7">SDQM3</text>
<text x="62.8" y="181.2">SDQM2</text>
<text x="309.8" y="183.3">H9</text>
<text x="315.3" y="181.5">VDDQ</text>
<text x="315.3" y="185">VDDQ</text>
<text x="339.2" y="181.5">VSSQ</text>
<text x="341.6" y="185">VSS</text>
<text x="349.4" y="183.3">A9</text>
<text x="309.9" y="190.3">E9</text>
<text x="310.1" y="186.8">F1</text>
<text x="315.3" y="188.6">VDDQ</text>
<text x="341.6" y="188.6">VSS</text>
<text x="349.4" y="190.3">J8</text>
<text x="349.4" y="186.8">B3</text>
<text x="309.8" y="193.9">R1</text>
<text x="309.8" y="197.4">R9</text>
<text x="315.3" y="195.6">VDD</text>
<text x="315.3" y="192.1">VDDQ</text>
<text x="341.6" y="195.6">VSS</text>
<text x="341.6" y="192.1">VSS</text>
<text x="349.4" y="197.4">M9</text>
<text x="349.4" y="193.9">J2</text>
<text x="309.8" y="200.9">N1</text>
<text x="315.3" y="199.2">VDD</text>
<text x="315.3" y="202.7">VDD</text>
<text x="341.6" y="199.2">VSS</text>
<text x="341.6" y="202.7">VSS</text>
<text x="349.4" y="200.9">E1</text>
<text x="309.8" y="204.4">N9</text>
<text x="309.9" y="208">K2</text>
<text x="315.3" y="206.2">VDD</text>
<text x="315.3" y="209.7">VDD</text>
<text x="341.6" y="206.2">VSS</text>
<text x="341.6" y="209.7">VSS</text>
<text x="349.4" y="204.4">M1</text>
<text x="349.4" y="208">G8</text>
<text x="309.6" y="215">G7</text>
<text x="309.9" y="211.5">K8</text>
<text x="315.3" y="213.3">VDD</text>
<text x="341.6" y="213.3">VSS</text>
<text x="349.4" y="215">P1</text>
<text x="349.4" y="211.5">P9</text>
<text x="40.6" y="216.3">VCC_DRAM</text>
<text x="309.8" y="218.6">D9</text>
<text x="315.3" y="216.8">VDD</text>
<text x="315.3" y="220.3">VDD</text>
<text x="341.6" y="220.3">VSS</text>
<text x="341.6" y="216.8">VSS</text>
<text x="349.4" y="218.6">T9</text>
<text x="51.2" y="227.1">R10</text>
<text x="153.4" y="226.9">VCC_DRAM</text>
<text x="309.9" y="222.1">B2</text>
<text x="315.3" y="223.9">VDD</text>
<text x="341.6" y="223.9">VSS</text>
<text x="349.4" y="222.1">T1</text>
<text x="51.2" y="230.6">2k</text>
<text x="93.5" y="234.1">SVREF</text>
<text x="167.6" y="239.4">C61</text>
<text x="181.7" y="239.4">C62</text>
<text x="195.8" y="239.4">C63</text>
<text x="209.9" y="239.4">C64</text>
<text x="224" y="239.4">C65</text>
<text x="358.1" y="237.5">GND</text>
<text x="51.2" y="241.2">R11</text>
<text x="51.2" y="244.7">2k</text>
<text x="67" y="242.9">C58</text>
<text x="81.1" y="242.9">C59</text>
<text x="95.2" y="242.9">C60</text>
<text x="164" y="242.9">100nF</text>
<text x="178.2" y="242.9">100nF</text>
<text x="192.3" y="242.9">100nF</text>
<text x="206.4" y="242.9">100nF</text>
<text x="220.5" y="242.9">100nF</text>
<text x="67" y="246.5">100nF</text>
<text x="81.1" y="246.5">100nF</text>
<text x="95.2" y="246.5">100nF</text>
<text x="158.8" y="255.1">GND</text>
<text x="45.9" y="258.6">GND</text>
<text x="386.3" y="262.3">1.0</text>
<text x="261.1" y="264.1">Yuzuki Chameleon 基于H616的开发板</text>
<text x="389.8" y="271.2">1/1</text>
<text x="298.1" y="278.2">2021-09-08</text>
<text x="352.8" y="278.2">GloomyGhost</text>
</g>
</svg>
